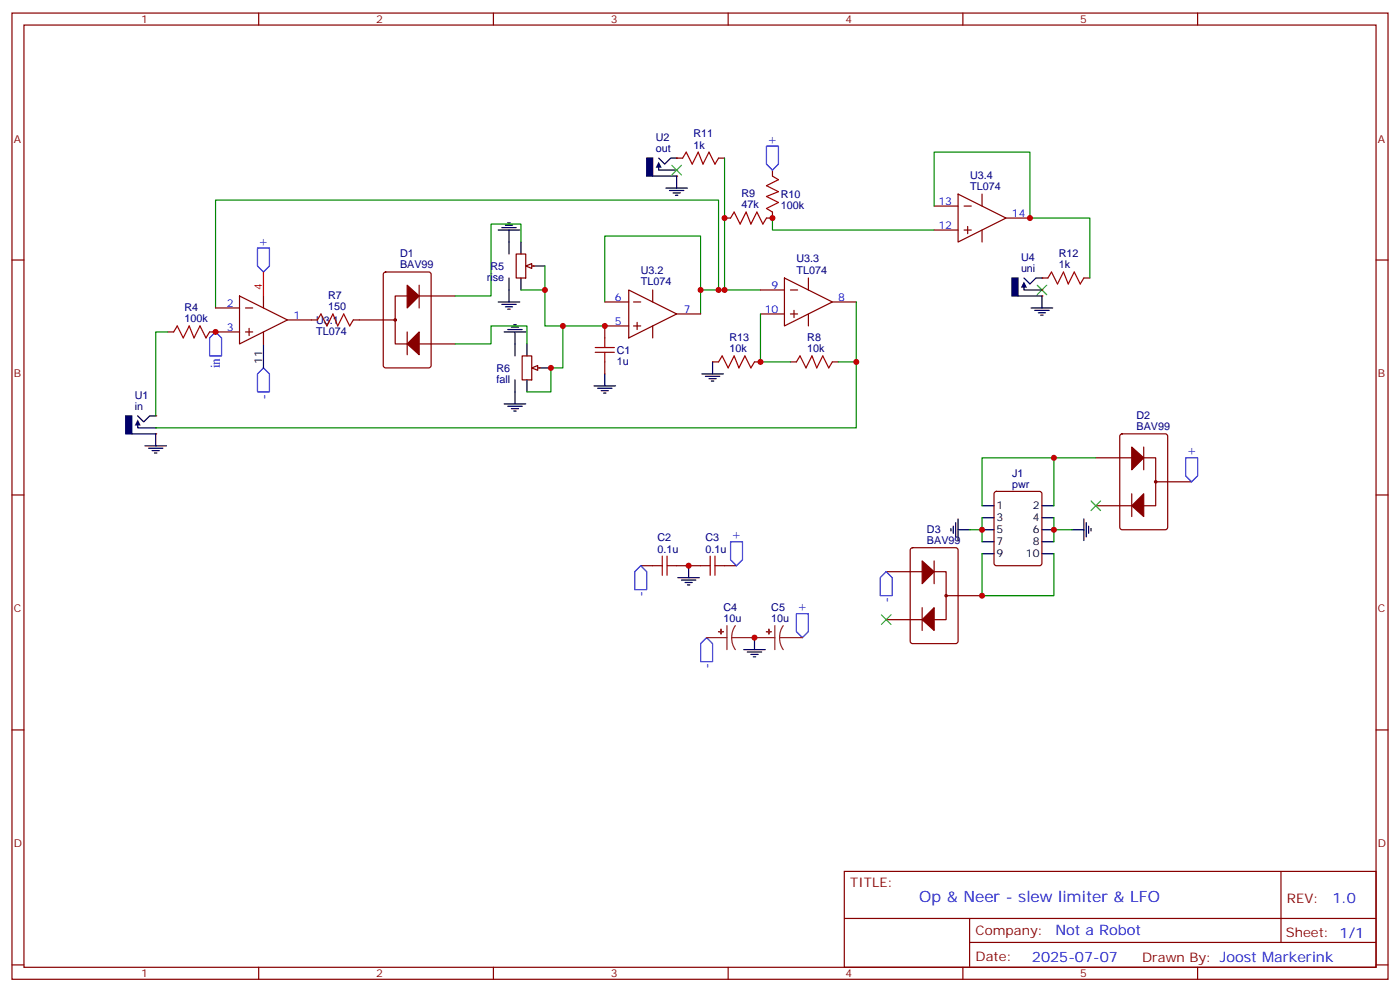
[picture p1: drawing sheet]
<svg xmlns="http://www.w3.org/2000/svg" width="412mm" height="292mm" viewBox="0 0 412 292" stroke-linecap="round" stroke-linejoin="round" font-family="sans-serif">
<g fill="none" stroke="#870000" stroke-width=".35">
<path d="M3.5 3.8h405.4v284.4h-405.4zM7.1 7.4h398.2v277.3h-398.2zM76.2 3.8v3.6M145.3 3.8v3.6M214.5 3.8v3.6M283.6 3.8v3.6M352.8 3.8v3.6M3.5 76.5h3.6M405.3 76.5h3.6M105.8 94.2h10.6M113.1 80.3l.5-.3h12.7l.6 .5 .1 27.1-.5 .6-12.9 .1-.7-.5v-27zM119.9 87.1h-3.5v14.1h3.5"/>
<path d="M119.9 97.7v6.7M123.5 87.1h10.6M123.5 83.9v6.7M178.2 95.9v3.5M123.5 101.2h10.6M178.2 106.5v3.5M3.5 145.7h3.6M405.3 145.7h3.6M3.5 214.8h3.6M405.3 214.8h3.6M248.7 256.4h156.6v28.3h-156.6zM377.3 256.5v20.8"/>
<path d="M248.7 270.3h156.5M285.6 277.3h119.6M285.6 270.3v14.1M3.5 284h3.6M76.2 284.7v3.5M145.3 284.7v3.5M214.5 284.7v3.5M283.6 284.7v3.5M352.8 284.7v3.5M405.3 284h3.6"/>
<circle cx="116.4" cy="94.2" r=".35"/>
</g>
<g fill="#870000" stroke="#870000" stroke-width=".35">
<path d="M119.9 83.9l3.6 3.2-3.6 3.5z"/>
<path d="M119.9 101.2l3.6-3.5v6.7z"/>
</g>
<path d="M153.5 71.2v-5.3h-8.9v21.2h-10.5M178.2 95.9h-12.4v12.4h-3.5M178.2 88.9v-19.4h28.2v22.9M206.4 85.3h17.6M134.1 101.2h10.5v-5.3h10.6v5.3" fill="none" stroke="#008700" stroke-width=".35"/>
<path d="M178.2 99.4v2.9M175.3 103.7h5.7M175.3 102.3h5.7M178.2 103.7v2.8" fill="none" stroke="#a10000" stroke-width=".35"/>
<path d="M175 113.6h6.3M176 114.3h4.3M177.1 115h2.1M177.8 115.7h.7M178.2 110v3.6" fill="none" stroke="#000" stroke-width=".35"/>
<g fill="#870000">
<circle cx="45.9" cy="127.7" r=".18"/>
<circle cx="45.9" cy="125.9" r=".18"/>
<circle cx="45.9" cy="122.4" r=".18"/>
</g>
<path d="M37 122.4h1.8v5.3h-1.8z" fill="#000" stroke="#000" stroke-width=".35"/>
<path d="M153.5 71.2v3.6M157 78.3h3.5M153.5 81.8v3.5M38.8 127.7h7.1v3.5M40.6 124.1v1.8h5.3M40.6 122.4l1.7 1.7 1.8-1.7h1.8M42.7 131.2h6.3M43.7 131.9h4.3M44.8 132.6h2.1M45.5 133.3h.7" fill="none" stroke="#000" stroke-width=".35"/>
<path d="M40.6 123.4l.9 1.8h-1.8z" fill="#000"/>
<path d="M51.2 97.7l1-1.8 1.8 3.5 1.7-3.5 1.4 3.5 1.8-3.5 1.8 3.5 1-1.7" fill="none" stroke="#a10000" stroke-width=".35"/>
<path d="M152 74.8h2.9v7h-2.9zM155.6 78.3h1.7M49.4 97.7h1.8M61.7 97.7h1.8" fill="none" stroke="#870000" stroke-width=".35"/>
<path d="M49.4 97.7h-3.5v24.7M211.7 85.3v-26.4h-148.2v31.7" fill="none" stroke="#008700" stroke-width=".35"/>
<path d="M75.8 73h3.6v5.3l-1.8 1.7-1.8-1.7zM77.6 108.3l1.8 1.7v5.3h-3.6v-5.3z" fill="none" stroke="#00f" stroke-width=".35"/>
<path d="M154.9 78.3l1.7-.7v1.4z" fill="#f0f0f0" stroke="#870000" stroke-width=".35"/>
<path d="M149.9 71.2v3.6M149.9 81.8v3.5M155.2 101.2v3.5M155.2 111.8v3.5M158.7 108.3h3.6" fill="none" stroke="#000" stroke-width=".35"/>
<path d="M153.8 104.7h2.8v7.1h-2.8zM157.3 108.3h1.8" fill="none" stroke="#870000" stroke-width=".35"/>
<path d="M156.6 108.3l1.8-.7v1.4z" fill="#f0f0f0" stroke="#870000" stroke-width=".35"/>
<g fill="none" stroke="#000" stroke-width=".35">
<path d="M146.8 67.7h6.3M147.8 67h4.2M148.9 66.3h2.1M149.6 65.6h.7M149.9 67.7v3.5M146.8 88.9h6.3M147.8 89.6h4.2M148.5 97.7h6.4M148.9 90.3h2.1M149.6 97h4.2M149.6 91h.7M149.9 85.3v3.6"/>
<path d="M150.6 96.3h2.2M151.3 95.6h.7M151.7 97.7v7M148.5 118.9h6.4M149.6 119.6h4.2M151.7 111.8v7.1M150.6 120.3h2.2M151.3 121h.7"/>
</g>
<path d="M160.5 78.3v7h-7M160.5 85.3v10.6h5.3M162.3 108.3v7h-7.1" fill="none" stroke="#008700" stroke-width=".35"/>
<g fill="#870000">
<circle cx="199.3" cy="51.8" r=".18"/>
<circle cx="199.3" cy="50.1" r=".18"/>
<circle cx="199.3" cy="46.5" r=".18"/>
</g>
<path d="M190.5 46.5h1.8v5.3h-1.8z" fill="#000" stroke="#000" stroke-width=".35"/>
<path d="M192.3 51.8h7v3.6M194 48.3v1.8h5.3M194 46.5l1.8 1.8 1.8-1.8h1.7M196.1 55.4h6.4M197.2 56.1h4.2M198.3 56.8h2.1M199 57.5h.7M303.7 90.6h6.4M304.8 91.3h4.2M305.9 92h2.1M306.6 92.7h.7M306.9 87.1v3.5" fill="none" stroke="#000" stroke-width=".35"/>
<path d="M194 47.6l.9 1.8h-1.8z" fill="#000"/>
<path d="M201.1 46.5l1-1.7 1.8 3.5 1.8-3.5 1.4 3.5 1.7-3.5 1.8 3.5 1.1-1.8M308.7 81.8l1-1.8 1.8 3.6 1.8-3.6 1.4 3.6 1.7-3.6 1.8 3.6 1.1-1.8" fill="none" stroke="#a10000" stroke-width=".35"/>
<path d="M199.3 46.5h1.8M211.7 46.5h1.7M306.9 81.8h1.8M319.3 81.8h1.7" fill="none" stroke="#870000" stroke-width=".35"/>
<path d="M197.9 48.6l2.8 2.9M200.7 48.6l-2.8 2.9M305.5 83.9l2.8 2.8M308.3 83.9l-2.8 2.8" fill="none" stroke="#3c3" stroke-width=".35"/>
<path d="M213.4 46.5v38.8" fill="none" stroke="#008700" stroke-width=".35"/>
<g fill="#870000">
<circle cx="306.9" cy="87.1" r=".18"/>
<circle cx="306.9" cy="85.3" r=".18"/>
<circle cx="306.9" cy="81.8" r=".18"/>
</g>
<path d="M298.1 81.8h1.8v5.3h-1.8z" fill="#000" stroke="#000" stroke-width=".35"/>
<g fill="none" stroke="#000" stroke-width=".35">
<path d="M299.9 87.1h7M301.6 83.6v1.7h5.3M301.6 81.8l1.8 1.8 1.8-1.8h1.7M77.6 101.2v7.1M206.7 110h6.4M207.8 110.7h4.2M208.8 111.4h2.2M209.5 112.1h.8M209.9 106.5v3.5M280.1 155.5v.7M280.8 154.8v2.2M281.5 153.8v4.2"/>
<path d="M282.2 155.9h3.6M282.2 152.7v6.4M289.3 148.8h3.5M289.3 152.4h3.5M289.3 155.9h3.5M289.3 159.4h3.5M306.9 148.8h3.5M306.9 152.4h3.5M306.9 155.9h3.5M306.9 159.4h3.5M315.7 155.9h3.6M319.3 152.7v6.4"/>
<path d="M320 153.8v4.2M320.7 154.8v2.2M321.4 155.5v.7M199.7 170h6.3M200.7 170.7h4.3M201.8 171.4h2.1M202.5 172.1h.7M202.8 166.5v3.5M289.3 162.9h3.5M306.9 162.9h3.5M219.1 191.2h6.3M220.1 191.9h4.3"/>
<path d="M221.2 192.6h2.1M221.9 193.3h.7M222.2 187.6v3.6"/>
</g>
<path d="M301.6 82.9l.9 1.7h-1.8z" fill="#000"/>
<g fill="none" stroke="#870000" stroke-width=".35">
<path d="M227.5 50.1v1.7M282.2 57.1l14.1 7.1-14.1 7zM289.3 57.1v3.5M213.4 64.2h1.8M227.5 62.4v1.8h-1.7M275.2 67.7h7M275.2 60.6h7M284 67.7h2.1M284 60.6h2.1M285 66.6v2.2M289.3 67.7v3.5M296.3 64.2h7.1"/>
<path d="M63.5 97.7h7.1M63.5 90.6h7.1M70.6 87.1l14.1 7.1-14.1 7zM72.3 97.7h2.1M72.3 90.6h2.1M73.4 96.6v2.1M77.6 87.1v3.5M77.6 97.7v3.5M84.7 94.2h8.8M104.1 94.2h1.7M178.2 88.9h7M178.2 95.9h7"/>
<path d="M185.2 85.3l14.1 7.1-14.1 7zM186.6 88.9h2.1M186.6 95.9h2.1M187.7 94.9v2.1M192.3 85.3v3.6M192.3 95.9v3.5M199.3 92.4h7.1M224 92.4h7.1M224 85.3h7.1M231.1 81.8l14.1 7.1-14.1 7zM232.8 92.4h2.1M232.8 85.3h2.1"/>
<path d="M233.9 91.3v2.2M238.1 81.8v3.5M238.1 92.4v3.5M245.2 88.9h7M209.9 106.5h1.8M222.2 106.5h1.8M232.8 106.5h1.8M245.2 106.5h1.7M322.8 134.7h10.6M330.1 127.9l.5-.2h12.7l.6 .4 .1 27.1-.5 .6-12.9 .1-.7-.5-.1-27zM336.9 134.7h3.5v14.1h-3.5M336.9 131.6v6.7"/>
<path d="M293 144.8l.5-.2h12.7l.7 .4v20.8l-.4 .6-13 .1-.6-.5-.1-20.7zM322.8 148.8h10.6M333.4 145.3v6.7M340.4 141.8h10.6M188.7 166.5h3.6M199.3 166.5h7.1M213.4 166.5h3.6M261.1 168.2h10.5M268.3 161.4l.5-.2h12.7l.7 .4v27.1l-.4 .7h-13l-.6-.5-.1-27zM271.6 178.8v6.7M275.2 168.2h3.5v14.2h-3.5M275.2 165.1v6.7"/>
<path d="M278.7 175.3h10.6M261.1 182.4h10.5"/>
<circle cx="340.4" cy="141.8" r=".35"/>
<circle cx="278.7" cy="175.3" r=".35"/>
</g>
<path d="M227.5 64.2v3.5h47.7M275.2 60.6v-15.8h28.2v19.4h17.6v17.6M224 92.4v14.1h8.8M252.2 88.9v17.6h-5.3M252.2 106.5v19.4h-206.3M310.4 134.7h12.4M285.8 155.9h3.5M289.3 148.8v-14.1h21.1v14.1M289.3 152.4v7M310.4 152.4v7M310.4 155.9h5.3M289.3 162.9v12.4h21.1v-12.4" fill="none" stroke="#008700" stroke-width=".35"/>
<g fill="#870000" stroke="#870000" stroke-width=".35">
<path d="M333.4 148.8l3.5-3.5v6.7z"/>
<path d="M333.4 131.6l3.5 3.1-3.5 3.6z"/>
<path d="M271.6 182.4l3.6-3.6v6.7z"/>
<path d="M271.6 165.1l3.6 3.1-3.6 3.6z"/>
</g>
<path d="M225.8 43h3.5v5.3l-1.8 1.8-1.7-1.8zM63.5 97.7l1.8 1.7v5.3h-3.6v-5.3zM349.2 134.7h3.6v5.3l-1.8 1.8-1.8-1.8zM215.2 159.4h3.5v5.3l-1.7 1.8-1.8-1.8zM188.7 166.5l1.8 1.7v5.3h-3.5v-5.3zM261.1 168.2l1.7 1.8v5.3h-3.5v-5.3zM208.1 187.6l1.8 1.8v5.3h-3.5v-5.3zM234.6 180.6h3.5v5.3l-1.7 1.7-1.8-1.7z" fill="none" stroke="#00f" stroke-width=".35"/>
<path d="M321.4 147.4l2.8 2.8M324.2 147.4l-2.8 2.8M259.6 180.9l2.9 2.9M262.5 180.9l-2.9 2.9" fill="none" stroke="#3c3" stroke-width=".35"/>
<g fill="none" stroke="#a10000" stroke-width=".35">
<path d="M227.5 51.8l1.8 1.1-3.5 1.7 3.5 1.8-3.5 1.4 3.5 1.8-3.5 1.7 1.7 1.1M215.2 64.2l1.1-1.8 1.7 3.5 1.8-3.5 1.4 3.5 1.8-3.5 1.7 3.5 1.1-1.7M93.5 94.2l1-1.8 1.8 3.5 1.8-3.5 1.4 3.5 1.7-3.5 1.8 3.5 1.1-1.7M211.7 106.5l1-1.8 1.8 3.6 1.8-3.6 1.4 3.6 1.7-3.6 1.8 3.6 1-1.8M234.6 106.5l1.1-1.8 1.7 3.6 1.8-3.6 1.4 3.6 1.8-3.6 1.7 3.6 1.1-1.8M192.3 166.5h2.8M195.1 163.7v5.6M196.5 166.5h2.8M196.5 163.7v5.6M206.4 166.5h2.8M209.2 163.7v5.6M210.6 166.5h2.8"/>
<path d="M210.6 163.7v5.6"/>
</g>
<path d="M208.1 187.6h6M214.1 184.1v7.1M215.5 187.6l.3 1.9 .8 1.7M215.5 187.6h12.7M216.6 184.1l-.8 1.7-.3 1.8M228.2 184.1v7.1M229.7 187.6l.2 1.9 .8 1.7M229.7 187.6h6.7M230.7 184.1l-.8 1.7-.2 1.8" fill="none" stroke="#8c2424" stroke-width=".35"/>
<g fill="#8c2424" stroke="#8c2424" stroke-width=".35">
<path d="M212.4 185.2v1.4z"/>
<path d="M211.7 185.9h1.4z"/>
<path d="M226.5 185.2v1.4z"/>
<path d="M225.8 185.9h1.4z"/>
</g>
<path d="M77.6 80v7.1" fill="none" stroke="#f00" stroke-width=".35"/>
<g fill="#c00">
<circle cx="206.4" cy="85.3" r=".88"/>
<circle cx="211.7" cy="85.3" r=".88"/>
<circle cx="162.3" cy="108.3" r=".88"/>
<circle cx="165.8" cy="95.9" r=".88"/>
<circle cx="160.5" cy="85.3" r=".88"/>
<circle cx="213.4" cy="85.3" r=".88"/>
<circle cx="289.3" cy="155.9" r=".88"/>
<circle cx="310.4" cy="155.9" r=".88"/>
<circle cx="289.3" cy="175.3" r=".88"/>
<circle cx="310.4" cy="134.7" r=".88"/>
<circle cx="202.8" cy="166.5" r=".88"/>
<circle cx="222.3" cy="187.6" r=".88"/>
<circle cx="178.2" cy="95.9" r=".88"/>
<circle cx="63.5" cy="97.7" r=".88"/>
<circle cx="252.2" cy="106.5" r=".88"/>
<circle cx="213.4" cy="64.2" r=".88"/>
<circle cx="303.4" cy="64.2" r=".88"/>
<circle cx="227.5" cy="64.2" r=".88"/>
<circle cx="224" cy="106.5" r=".88"/>
</g>
<text font-size="4.6" fill="#00f" x="270.8" y="265.5">Op &amp; Neer - slew limiter &amp; LFO</text>
<g font-size="4.2" fill="#00f">
<text x="392.5" y="265.7">1.0</text>
<text x="310.9" y="275.3">Not a Robot</text>
<text x="304" y="283.1">2025-07-07</text>
</g>
<g font-size="3.9" fill="#00f">
<text x="228.6" y="42.3" transform="rotate(-90 228.6 42.3)">+</text>
<text x="78.6" y="72.3" transform="rotate(-90 78.6 72.3)">+</text>
<text x="64.7" y="108.4" transform="rotate(-90 64.7 108.4)">in</text>
<text x="78.9" y="117.3" transform="rotate(-90 78.9 117.3)">-</text>
<text x="352" y="134" transform="rotate(-90 352 134)">+</text>
<text x="218" y="158.7" transform="rotate(-90 218 158.7)">+</text>
<text x="190" y="175.5" transform="rotate(-90 190 175.5)">-</text>
<text x="237.4" y="179.9" transform="rotate(-90 237.4 179.9)">+</text>
<text x="262.3" y="177.3" transform="rotate(-90 262.3 177.3)">-</text>
<text x="209.4" y="196.7" transform="rotate(-90 209.4 196.7)">-</text>
</g>
<g font-size="3.9" fill="#800">
<text x="250.5" y="261">TITLE:</text>
<text x="379.1" y="265.7">REV:</text>
<text x="287.4" y="275.2">Company:</text>
<text x="378.7" y="275.8">Sheet: 1/1</text>
<text x="287.4" y="282.9">Date:</text>
<text x="336.4" y="283">Drawn By: Joost Markerink</text>
</g>
<g font-size="3.2" fill="#800">
<text x="41.6" y="6.8">1</text>
<text x="110.8" y="6.8">2</text>
<text x="179.9" y="6.8">3</text>
<text x="249.1" y="6.8">4</text>
<text x="318.2" y="6.8">5</text>
<text x="4.1" y="41.9">A</text>
<text x="405.9" y="41.9">A</text>
<text x="4.1" y="111.1">B</text>
<text x="405.9" y="111.1">B</text>
<text x="4.1" y="180.2">C</text>
<text x="405.9" y="180.2">C</text>
<text x="4.1" y="249.4">D</text>
<text x="405.9" y="249.4">D</text>
<text x="41.6" y="287.7">1</text>
<text x="110.8" y="287.7">2</text>
<text x="179.9" y="287.7">3</text>
<text x="249.1" y="287.7">4</text>
<text x="318.2" y="287.7">5</text>
</g>
<g font-size="3.2" fill="#000080">
<text x="193.2" y="41.5">U2</text>
<text x="204.3" y="40.4">R11</text>
<text x="193.2" y="44.8">out</text>
<text x="204.3" y="43.7">1k</text>
<text x="285.8" y="52.5">U3.4</text>
<text x="218.4" y="58.1">R9</text>
<text x="230" y="58.2">R10</text>
<text x="285.8" y="55.8">TL074</text>
<text x="218.4" y="61.3">47k</text>
<text x="230" y="61.5">100k</text>
<text x="117.8" y="75.7">D1</text>
<text x="234.6" y="77.2">U3.3</text>
<text x="300.8" y="76.8">U4</text>
<text x="311.9" y="75.7">R12</text>
<text x="117.8" y="79">BAV99</text>
<text x="143.4" y="82.6">rise</text>
<text x="144.5" y="79.4">R5</text>
<text x="188.8" y="80.8">U3.2</text>
<text x="234.6" y="80.5">TL074</text>
<text x="300.8" y="80">uni</text>
<text x="311.9" y="79">1k</text>
<text x="96.7" y="88.1">R7</text>
<text x="188.8" y="84">TL074</text>
<text x="54.3" y="94.9">100k</text>
<text x="54.3" y="91.6">R4</text>
<text x="93.1" y="95.2">U3.1</text>
<text x="96.7" y="91.3">150</text>
<text x="93.1" y="98.5">TL074</text>
<text x="214.9" y="100.4">R13</text>
<text x="237.8" y="100.4">R8</text>
<text x="181.7" y="107.3">1u</text>
<text x="181.7" y="104.1">C1</text>
<text x="214.9" y="103.7">10k</text>
<text x="237.8" y="103.7">10k</text>
<text x="146.2" y="112.6">fall</text>
<text x="146.2" y="109.4">R6</text>
<text x="39.7" y="117.4">U1</text>
<text x="39.7" y="120.6">in</text>
<text x="334.8" y="123.3">D2</text>
<text x="334.8" y="126.6">BAV99</text>
<text x="298.1" y="143.5">pwr</text>
<text x="298.1" y="140.3">J1</text>
<text x="193.7" y="159.3">C2</text>
<text x="207.8" y="159.3">C3</text>
<text x="273.1" y="160.1">BAV99</text>
<text x="273.1" y="156.9">D3</text>
<text x="193.7" y="162.6">0.1u</text>
<text x="207.8" y="162.6">0.1u</text>
<text x="213.1" y="179.8">C4</text>
<text x="227.2" y="179.8">C5</text>
<text x="213.1" y="183.1">10u</text>
<text x="227.2" y="183.1">10u</text>
</g>
<g font-size="3.2" fill="#00f">
<text x="276.4" y="60.3">13</text>
<text x="298.1" y="63.8">14</text>
<text x="276.4" y="67.3">12</text>
<text x="181.1" y="88.5">6</text>
<text x="227.3" y="85">9</text>
<text x="246.9" y="88.5">8</text>
<text x="66.8" y="90.3">2</text>
<text x="86.4" y="93.8">1</text>
<text x="181.1" y="95.6">5</text>
<text x="201.4" y="92">7</text>
<text x="225.3" y="92">10</text>
<text x="66.8" y="97.3">3</text>
</g>
<text font-size="3.2" fill="#f00" x="77.3" y="85.3" transform="rotate(-90 77.3 85.3)">4</text>
<g font-size="3.2">
<text x="77.3" y="107" transform="rotate(-90 77.3 107)">11</text>
<text x="293.5" y="149.9">1</text>
<text x="304.2" y="149.9">2</text>
<text x="293.5" y="153.4">3</text>
<text x="304.2" y="153.4">4</text>
<text x="293.5" y="157">5</text>
<text x="293.5" y="160.5">7</text>
<text x="304.2" y="157">6</text>
<text x="304.2" y="160.5">8</text>
<text x="293.5" y="164">9</text>
<text x="302.2" y="164">10</text>
</g>
</svg>
